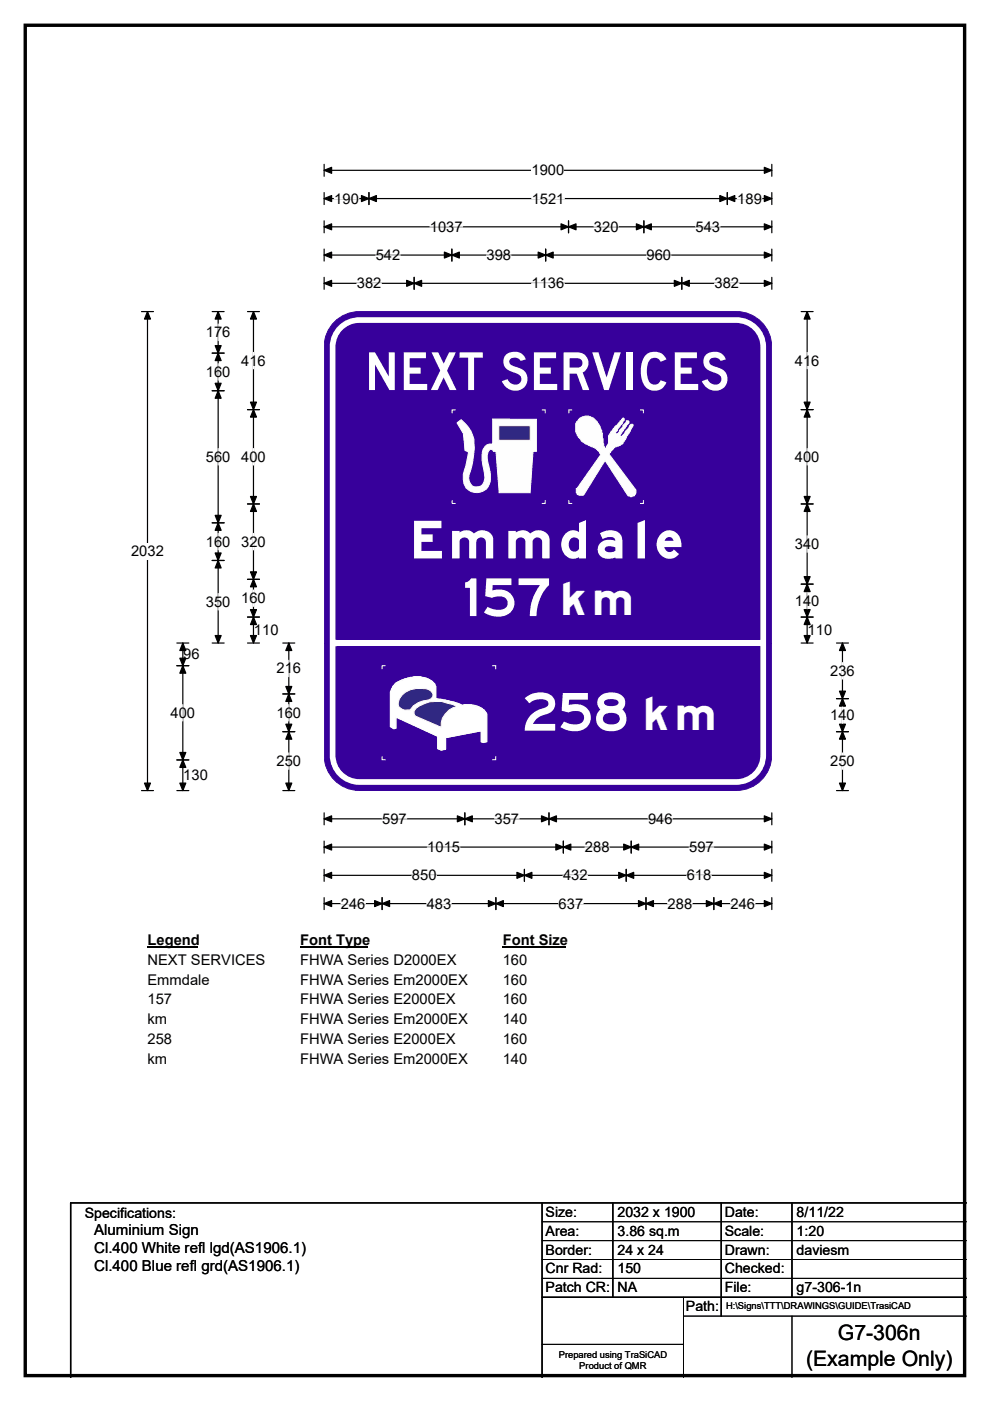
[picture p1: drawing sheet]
<svg xmlns="http://www.w3.org/2000/svg" width="210mm" height="297mm" viewBox="0 0 210 297" stroke-linecap="round" stroke-linejoin="round" font-family="sans-serif">
<path d="M5.4 5.4h199.2v286.3h-199.2z" fill="none" stroke="#000" stroke-width=".72"/>
<path d="M68.7 36.1h95M68.7 34.8v2.6M163.7 34.8v2.6" fill="none" stroke="#000" stroke-width=".25"/>
<path d="M68.7 36.1l1.6-.6v1.2zM162.1 35.5l1.6 .6-1.6 .6z" fill="#000" stroke="#000" stroke-width=".25"/>
<path d="M112.8 34.4h6.9v3.5h-6.9z" fill="#fff"/>
<g fill="none" stroke="#000" stroke-width=".25">
<path d="M68.7 42.1h95M68.7 40.8v2.6M68.7 46.8v2.6M68.7 52.8v2.6M68.7 58.8v2.5M68.7 48.1h95M68.7 54.1h95M78.3 40.8v2.6M87.8 58.8v2.5M95.8 52.8v2.6M115.7 52.8v2.6M120.6 46.8v2.6"/>
<path d="M136.6 46.8v2.6M144.6 58.8v2.5M154.3 40.8v2.6M163.7 46.8v2.6M163.7 52.8v2.6M163.7 40.8v2.6M163.7 58.8v2.5M30 66.1h2.6M31.3 66.1v101.5M68.7 60.1h95M30 167.6h2.6M68.7 172.3v2.6"/>
<path d="M68.7 178.3v2.6M68.7 173.6h95M68.7 179.6h95M98.6 172.3v2.6M116.4 172.3v2.6M119.5 178.3v2.6M133.9 178.3v2.6M163.7 172.3v2.6M163.7 178.3v2.6M68.7 184.3v2.6M68.7 190.3v2.5M68.7 185.6h95"/>
<path d="M68.7 191.6h95M81 190.3v2.5M105.2 190.3v2.5M111.2 184.3v2.6M132.8 184.3v2.6M137 190.3v2.5M151.4 190.3v2.5M163.7 190.3v2.5M163.7 184.3v2.6"/>
</g>
<g fill="#000" stroke="#000" stroke-width=".25">
<path d="M68.7 42.1l1.6-.6v1.2zM68.7 48.1l1.6-.6v1.2zM68.7 54.1l1.6-.7v1.3zM78.3 42.1l1.5-.6v1.2zM76.7 41.5l1.6 .6-1.6 .6zM95.8 54.1l1.6-.7v1.3zM94.3 53.4l1.5 .7-1.5 .6zM114.2 53.4l1.5 .7-1.5 .6zM115.7 54.1l1.6-.7v1.3zM120.6 48.1l1.6-.6v1.2zM119 47.5l1.6 .6-1.6 .6zM135 47.5l1.6 .6-1.6 .6z"/>
<path d="M136.6 48.1l1.6-.6v1.2zM152.7 41.5l1.6 .6-1.6 .6zM154.3 42.1l1.6-.6v1.2zM162.1 41.5l1.6 .6-1.6 .6zM162.1 47.5l1.6 .6-1.6 .6zM162.1 53.4l1.6 .7-1.6 .6zM31.3 66.1l.6 1.5h-1.3zM68.7 60.1l1.6-.7v1.3zM87.8 60.1l1.6-.7v1.3zM86.3 59.4l1.5 .7-1.5 .6zM143 59.4l1.6 .7-1.6 .6zM144.6 60.1l1.6-.7v1.3z"/>
<path d="M162.1 59.4l1.6 .7-1.6 .6zM30.6 166h1.3l-.6 1.6zM68.7 173.6l1.6-.6v1.2zM68.7 179.6l1.6-.6v1.2zM98.6 173.6l1.6-.6v1.2zM97 173l1.6 .6-1.6 .6zM114.9 173l1.5 .6-1.5 .6zM116.4 173.6l1.6-.6v1.2zM119.5 179.6l1.6-.6v1.2zM117.9 179l1.6 .6-1.6 .6zM132.3 179l1.6 .6-1.6 .6zM133.9 179.6l1.6-.6v1.2z"/>
<path d="M162.1 173l1.6 .6-1.6 .6zM162.1 179l1.6 .6-1.6 .6zM68.7 185.6l1.6-.6v1.2zM68.7 191.6l1.6-.7v1.3zM81 191.6l1.6-.7v1.3zM79.5 190.9l1.5 .7-1.5 .6zM103.6 190.9l1.6 .7-1.6 .6zM105.2 191.6l1.6-.7v1.3zM111.2 185.6l1.6-.6v1.2zM109.6 185l1.6 .6-1.6 .6zM131.2 185l1.6 .6-1.6 .6zM132.8 185.6l1.6-.6v1.2z"/>
<path d="M135.4 190.9l1.6 .7-1.6 .6zM137 191.6l1.6-.7v1.3zM149.8 190.9l1.6 .7-1.6 .6zM151.4 191.6l1.6-.7v1.3zM162.1 185l1.6 .6-1.6 .6zM162.1 190.9l1.6 .7-1.6 .6z"/>
</g>
<g fill="none" stroke="#fff" stroke-width=".25">
<path d="M70.9 42.1h5.2M79.7 54.1h5.2M91.2 48.1h6.9M103.2 54.1h5.2M112.8 42.1h6.9M126 48.1h5.2M137.1 54.1h5.2M147.5 48.1h5.2M156.4 42.1h5.2M75.7 60.1h5.2M112.8 60.1h6.9M151.6 60.1h5.2"/>
<path d="M81.1 173.6h5.2M90.6 179.6h7M104.9 173.6h5.2M124.1 179.6h5.2M137.5 173.6h5.2M146.2 179.6h5.2M72.3 191.6h5.2M87.4 185.6h5.2M90.5 191.6h5.2M118.5 191.6h5.2M119.4 185.6h5.2M141.6 191.6h5.2"/>
<path d="M145.7 185.6h5.2M154.9 191.6h5.2"/>
</g>
<path d="M27.8 115.1h7v3.5h-7z" fill="#fff"/>
<g fill="none" stroke="#000" stroke-width=".25">
<path d="M45 74.9h2.5M45 66.1h2.5M46.3 66.1v70.2M52.5 66.1h2.5M53.8 66.1v70.2M169.9 66.1h2.6M171.2 66.1v70.2M45 82.8h2.5M52.5 86.8h2.5M169.9 86.8h2.6M45 110.8h2.5M45 118.8h2.5"/>
<path d="M52.5 106.8h2.5M169.9 106.8h2.6M37.5 136.3h2.5M38.8 136.3v31.3M45 136.3h2.5M52.5 136.3h2.5M52.5 122.8h2.5M52.5 130.8h2.5M60 136.3h2.5M61.3 136.3v31.3M169.9 136.3h2.6M169.9 130.8h2.6"/>
<path d="M169.9 123.8h2.6M177.4 136.3h2.6M178.7 136.3v31.3M37.5 141.1h2.5M60 147.1h2.5M60 155.1h2.5M177.4 155.1h2.6M177.4 148.1h2.6M37.5 161.1h2.5M37.5 167.6h2.5M60 167.6h2.5M177.4 167.6h2.6"/>
</g>
<g fill="#000" stroke="#000" stroke-width=".25">
<path d="M46.3 74.9l.6 1.6h-1.3zM46.3 66.1l.6 1.5h-1.3zM45.6 73.3h1.3l-.6 1.6zM53.8 66.1l.6 1.5h-1.3zM171.2 66.1l.6 1.5h-1.2zM45.6 81.3h1.3l-.6 1.5zM46.3 82.8l.6 1.6h-1.3zM53.8 86.8l.6 1.6h-1.3zM53.1 85.3h1.3l-.6 1.5zM171.2 86.8l.6 1.6h-1.2zM170.6 85.3h1.2l-.6 1.5zM45.6 109.3h1.3l-.6 1.5z"/>
<path d="M46.3 110.8l.6 1.6h-1.3zM45.6 117.2h1.3l-.6 1.6zM46.3 118.8l.6 1.6h-1.3zM53.1 105.3h1.3l-.6 1.5zM53.8 106.8l.6 1.6h-1.3zM170.6 105.3h1.2l-.6 1.5zM171.2 106.8l.6 1.6h-1.2zM38.8 136.3l.6 1.6h-1.3zM45.6 134.7h1.3l-.6 1.6zM53.1 121.2h1.3l-.6 1.6zM53.8 122.8l.6 1.6h-1.3zM53.1 129.2h1.3l-.6 1.6z"/>
<path d="M53.8 130.8l.6 1.6h-1.3zM53.1 134.7h1.3l-.6 1.6zM61.3 136.3l.6 1.6h-1.3zM170.6 122.3h1.2l-.6 1.5zM171.2 123.8l.6 1.6h-1.2zM170.6 129.2h1.2l-.6 1.6zM171.2 130.8l.6 1.6h-1.2zM170.6 134.7h1.2l-.6 1.6zM178.7 136.3l.6 1.6h-1.2zM38.8 141.1l.6 1.6h-1.3zM38.1 139.6h1.3l-.6 1.5zM61.3 147.1l.6 1.6h-1.3z"/>
<path d="M60.6 153.5h1.3l-.6 1.6zM60.6 145.5h1.3l-.6 1.6zM61.3 155.1l.6 1.6h-1.3zM178.7 148.1l.6 1.6h-1.2zM178.1 153.5h1.2l-.6 1.6zM178.1 146.5h1.2l-.6 1.6zM178.7 155.1l.6 1.6h-1.2zM38.1 159.5h1.3l-.6 1.6zM38.8 161.1l.6 1.6h-1.3zM38.1 166h1.3l-.6 1.6zM60.6 166h1.3l-.6 1.6zM178.1 166h1.2l-.6 1.6z"/>
</g>
<g fill="none" stroke="#fff" stroke-width=".25">
<path d="M46.3 68.7v3.5M46.3 77.1v3.5M53.8 74.7v3.5M171.2 74.7v3.5M46.3 95.1v3.5M53.8 95.1v3.5M171.2 95.1v3.5M46.3 113.1v3.5M53.8 113.1v3.5M171.2 113.6v3.5M46.3 125.8v3.5M53.8 125.1v3.5"/>
<path d="M61.3 140v3.5M171.2 125.6v3.5M38.8 149.4v3.5M61.3 149.4v3.5M61.3 159.6v3.5M178.7 140.5v3.5M178.7 149.9v3.5M178.7 159.6v3.5"/>
</g>
<path d="M31.3 197.6h10.7v3.5h-10.7z" fill="#fff"/>
<path d="M31.3 200.9h10.7" fill="none" stroke="#000" stroke-width=".32"/>
<path d="M63.6 197.6h14.5v3.5h-14.5z" fill="#fff"/>
<path d="M63.6 200.9h14.5" fill="none" stroke="#000" stroke-width=".32"/>
<path d="M106.6 197.6h13.5v3.5h-13.5z" fill="#fff"/>
<path d="M106.6 200.9h13.5" fill="none" stroke="#000" stroke-width=".32"/>
<g fill="#fff">
<path d="M31.3 201.8h24.9v3.5h-24.9z"/>
<path d="M63.6 201.8h33.1v3.5h-33.1z"/>
<path d="M106.6 201.8h5.2v3.5h-5.2z"/>
<path d="M31.3 206h13.1v3.4h-13.1z"/>
<path d="M63.6 206h35.5v3.4h-35.5z"/>
<path d="M106.6 206h5.2v3.4h-5.2z"/>
<path d="M31.3 210.1h5.2v3.5h-5.2z"/>
<path d="M63.6 210.1h32.9v3.5h-32.9z"/>
<path d="M106.6 210.1h5.2v3.5h-5.2z"/>
<path d="M31.3 214.3h4.1v3.5h-4.1z"/>
<path d="M63.6 214.3h35.5v3.5h-35.5z"/>
<path d="M106.6 214.3h5.2v3.5h-5.2z"/>
<path d="M31.3 218.5h5.2v3.5h-5.2z"/>
<path d="M63.6 218.5h32.9v3.5h-32.9z"/>
<path d="M106.6 218.5h5.2v3.5h-5.2z"/>
<path d="M31.3 222.7h4.1v3.5h-4.1z"/>
<path d="M63.6 222.7h35.5v3.5h-35.5z"/>
<path d="M106.6 222.7h5.2v3.5h-5.2z"/>
</g>
<path d="M70.6 68.6a7.5 7.5 0 0 1 5.6-2.5h80a7.5 7.5 0 0 1 7.5 7.4v62.9h-95v-62.9a7.4 7.4 0 0 1 1.9-4.9z" fill-rule="evenodd" fill="#37009b" stroke="#37009b" stroke-width=".21"/>
<path d="M71.1 135.7h90.2v.6h-90.2z" fill="#fff"/>
<path d="M70.5 136.4v-62.9a5.7 5.7 0 0 1 5.7-5.6h80a5.7 5.7 0 0 1 5.7 5.6v62.9" fill="none" stroke="#fff" stroke-width="1.2"/>
<path d="M68.7 136.3h95v23.8a7.5 7.5 0 0 1-7.5 7.5h-80a7.5 7.5 0 0 1-7.5-7.5z" fill-rule="evenodd" fill="#37009b" stroke="#37009b" stroke-width=".21"/>
<path d="M71.1 136.3h90.2v.6h-90.2z" fill="#fff"/>
<path d="M70.5 136.3v23.8a5.7 5.7 0 0 0 5.7 5.7h80a5.7 5.7 0 0 0 5.7-5.7v-23.8" fill="none" stroke="#fff" stroke-width="1.2"/>
<path d="M96.6 86.9h-.7v.7M114.9 86.9h.7v.7M95.9 106v.7h.7M115.6 106v.7h-.7" fill="none" stroke="#fefefe" stroke-width=".21"/>
<path d="M96.9 89.6l.9-.6a7.1 7.1 0 0 1 2.7 7.1l-.3 1.9-.4 1.9a2.26 2.26 0 0 0 .8 3.3 1.76 1.76 0 0 0 2.2-1.8l-.2-1.7a8.1 8.1 0 0 1-.1-4.4 1.79 1.79 0 0 1 2-1.2v-5.2h9.3v6.8h-.7l-.7 8.8h-6.5l-.7-8.8h-.6l-.3-.4a1.13 1.13 0 0 0-1 1.3l.2 1.4a7.2 7.2 0 0 1 .2 4.8 2.87 2.87 0 0 1-3.2 1.6 2.87 2.87 0 0 1-2.2-2.9v-1l.5-1.9 .6-2.7-.8-.4-.3-3.6z" fill-rule="evenodd" fill="#fefefe" stroke="#fefefe" stroke-width=".21"/>
<path d="M105.8 90.3h6.7v3.1h-6.7z" fill-rule="evenodd" fill="#302882" stroke="#fefefe" stroke-width=".21"/>
<path d="M122.7 88.9l.8-.6 1.4-.1a3.8 3.8 0 0 1 2.6 3h.1v.6h.2l.3 2.9h.1v.3l.3 .2 .6-1.2v-1.6h.1v-.3l.3-.3 .1-.4 .3-.2 .2-.4 .9-.7 .5-.9 .7-.6 .2 .5-1.9 2.6v.3h.5l.4-.5 .1-.4a1.24 1.24 0 0 0 .7-1l.6-.6v-.3h.5l.1 .2v.3l-.6 .5-1.1 1.8-.2 .3 .2 .4 .8-.9 .2-.4 .7-.9a.59 .59 0 0 1 .9-.4l-1.6 3a3.3 3.3 0 0 1-2.5 1.8l-.1 .3-.5 .3-.1 .4h-.2l-.1 .4 5.5 7.5h.2v.8h-.2v.3l-.3 .3-.7 .1v-.1h-.4l-.2-.2-4.8-7.4-4.5 7.3-.1 .1h-.9l-.4-.3v-.3h-.2v-.8h.2l5.1-7.3-.5-.6a3.3 3.3 0 0 0-1.8-1.1 6.2 6.2 0 0 1-2.8-2.3l-.3-.8v-1.7z" fill-rule="evenodd" fill="#fefefe"/>
<path d="M121.4 86.9h-.8v.7M122.7 88.9l.8-.6 1.4-.1a3.8 3.8 0 0 1 2.6 3h.1v.6h.2l.3 2.9h.1v.3l.3 .2 .6-1.2v-1.6h.1v-.3l.3-.3 .1-.4 .3-.2 .2-.4 .9-.7 .5-.9 .7-.6 .2 .5-1.9 2.6v.3h.5l.4-.5 .1-.4a1.24 1.24 0 0 0 .7-1l.6-.6v-.3h.5l.1 .2v.3l-.6 .5-1.1 1.8-.2 .3 .2 .4 .8-.9 .2-.4 .7-.9a.59 .59 0 0 1 .9-.4l-1.6 3a3.3 3.3 0 0 1-2.5 1.8l-.1 .3-.5 .3-.1 .4h-.2l-.1 .4 5.5 7.5h.2v.8h-.2v.3l-.3 .3-.7 .1v-.1h-.4l-.2-.2-4.8-7.4-4.5 7.3-.1 .1h-.9l-.4-.3v-.3h-.2v-.8h.2l5.1-7.3-.5-.6a3.3 3.3 0 0 0-1.8-1.1 6.2 6.2 0 0 1-2.8-2.3l-.3-.8v-1.7zM135.7 86.9h.8v.7M120.6 106v.7h.8M136.5 106v.7h-.8" fill="none" stroke="#fefefe" stroke-width=".21"/>
<path d="M84 144.8l-.5 .7-.3 .1v.3h-.1l-.3 .8v7.4l.7 .4 .5-.1v-2.3l8.9 4v2.6l.7 .3 .9-.1v-2.5l7.6-1.4v2.3l.4 .1 .7-.1v-6a2.09 2.09 0 0 0-1.4-1.3l-.5-.3-1.1-.1-.2-.2h-1.6l-.4 .2a12.5 12.5 0 0 0-4.1-1.2l-.2-.1-1.3-.2v-2.6l-.1-.4h-.2l-.5-.8-.8-.4-1.6-.4h-1.4l-.2 .1-1.7 .3-1.6 .7v.2zM85.3 147.3v.1a2.26 2.26 0 0 0-.7 1.6h-.2v.4l.4 .8 1.2 .4h1v-.1a3.7 3.7 0 0 1 2.4-1.8l1.6-.3 .6-.3 .2-.4v-.7h-.1a1.45 1.45 0 0 0-1.2-.9l-.1-.2h-2.3l-1.8 .6zM88.1 150.3l-.2 .4h-.1v.6h.1v.3l.3 .3 5.4 2.3v-1.1l.7-1.6 1.5-1.3 .9-.5h.4l-2.9-.9h-.6v-.1h-1.8l-2.3 .6v.1l-.6 .2-.1 .3z" fill-rule="evenodd" fill="#fff" stroke="#fefefe" stroke-width=".21"/>
<path d="M81.8 141.1h-.8v.8M83.4 145.4a7.6 7.6 0 0 1 6.8-1.7l1 .5 .9 .7 .3 .7v2.5a17.8 17.8 0 0 1 5.6 1.4 4.7 4.7 0 0 1 5.3 1.8v5.9l-1.2 .1v-2.4l-7.6 1.5v2.4l-.9 .2-.8-.3v-2.6l-8.8-4.2v2.4l-.4 .2-.8-.5v-7.2zM104.4 141.1h.7v.8M81 160.3v.8h.8M105.1 160.3v.8h-.7" fill="none" stroke="#fefefe" stroke-width=".21"/>
<g fill="#302882" stroke="#fefefe" stroke-width=".21">
<path d="M88.2 150.2a6.6 6.6 0 0 1 6.7-1.1l2.1 .7a4.2 4.2 0 0 0-3.4 4.4l-5.4-2.3-.3-.3-.1-.4 .1-.5z" fill-rule="evenodd"/>
<path d="M85.3 147.3a5.5 5.5 0 0 1 5.7-1.1l.5 .4 .3 .6v.5l-.4 .4-.6 .3a4.8 4.8 0 0 0-3.8 2.1 1.99 1.99 0 0 1-2.5-1l.2-1.3z" fill-rule="evenodd"/>
</g>
<path d="M115 255v37M130 255v20M153 255v24M168 255v20M205 255h-190v37M115 275h90" fill="none" stroke="#000" stroke-width=".3"/>
<path d="M115 259h90M115 263h90M115 267h90M115 271h90M145 279h60M145 275v17M168 279v13M115 285h30" fill="none" stroke="#000" stroke-width=".21"/>
<g font-size="11.1" fill="#fff">
<text x="77.3" y="82.7">NEXT SERVICES</text>
<text x="86.7" y="118.4">Emmdale</text>
<text x="97.9" y="130.6">157</text>
<text x="110.7" y="154.9">258</text>
</g>
<g font-size="9.7" fill="#fff">
<text x="118.1" y="130.4">km</text>
<text x="135.6" y="154.7">km</text>
</g>
<g font-size="4.5">
<text x="177.7" y="284.2">G7-306n</text>
<text x="171" y="289.6">(Example Only)</text>
</g>
<g font-size="3.2">
<text x="20" y="261.9">Aluminium Sign</text>
<text x="20" y="265.7">Cl.400 White refl lgd(AS1906.1)</text>
<text x="20" y="269.6">Cl.400 Blue refl grd(AS1906.1)</text>
</g>
<g font-size="3.1">
<text x="112.8" y="37.2">1900</text>
<text x="70.9" y="43.2">190</text>
<text x="112.8" y="43.2">1521</text>
<text x="156.4" y="43.2">189</text>
<text x="91.2" y="49.1">1037</text>
<text x="126" y="49.1">320</text>
<text x="147.5" y="49.1">543</text>
<text x="79.7" y="55.1">542</text>
<text x="103.2" y="55.1">398</text>
<text x="137.1" y="55.1">960</text>
<text x="75.7" y="61.1">382</text>
<text x="112.8" y="61.1">1136</text>
<text x="151.6" y="61.1">382</text>
<text x="43.7" y="71.5">176</text>
<text x="51.2" y="77.5">416</text>
<text x="168.6" y="77.5">416</text>
<text x="43.7" y="79.9">160</text>
<text x="43.7" y="97.9">560</text>
<text x="51.2" y="97.9">400</text>
<text x="168.6" y="97.9">400</text>
<text x="27.8" y="117.9">2032</text>
<text x="43.7" y="115.9">160</text>
<text x="51.2" y="115.9">320</text>
<text x="168.6" y="116.4">340</text>
<text x="43.7" y="128.6">350</text>
<text x="51.2" y="127.9">160</text>
<text x="168.6" y="128.4">140</text>
<text x="53.9" y="134.6">110</text>
<text x="171.3" y="134.6">110</text>
<text x="38.9" y="139.8">96</text>
<text x="58.7" y="142.8">216</text>
<text x="176.1" y="143.3">236</text>
<text x="36.2" y="152.2">400</text>
<text x="58.7" y="152.2">160</text>
<text x="176.1" y="152.7">140</text>
<text x="38.9" y="165.4">130</text>
<text x="58.7" y="162.4">250</text>
<text x="176.1" y="162.4">250</text>
<text x="81.1" y="174.7">597</text>
<text x="104.9" y="174.7">357</text>
<text x="137.5" y="174.7">946</text>
<text x="90.6" y="180.7">1015</text>
<text x="124.1" y="180.7">288</text>
<text x="146.2" y="180.7">597</text>
<text x="87.4" y="186.6">850</text>
<text x="119.4" y="186.6">432</text>
<text x="145.7" y="186.6">618</text>
<text x="72.3" y="192.6">246</text>
<text x="90.5" y="192.6">483</text>
<text x="118.5" y="192.6">637</text>
<text x="141.6" y="192.6">288</text>
<text x="154.9" y="192.6">246</text>
<text x="31.3" y="200.4">Legend</text>
<text x="63.6" y="200.4">Font Type</text>
<text x="106.6" y="200.4">Font Size</text>
<text x="31.3" y="204.6">NEXT SERVICES</text>
<text x="31.3" y="208.7">Emmdale</text>
<text x="63.6" y="204.6">FHWA Series D2000EX</text>
<text x="63.6" y="208.7">FHWA Series Em2000EX</text>
<text x="106.6" y="204.6">160</text>
<text x="106.6" y="208.7">160</text>
<text x="31.3" y="212.9">157</text>
<text x="63.6" y="212.9">FHWA Series E2000EX</text>
<text x="106.6" y="212.9">160</text>
<text x="31.3" y="217.1">km</text>
<text x="31.3" y="221.3">258</text>
<text x="63.6" y="217.1">FHWA Series Em2000EX</text>
<text x="63.6" y="221.3">FHWA Series E2000EX</text>
<text x="106.6" y="217.1">140</text>
<text x="106.6" y="221.3">160</text>
<text x="31.3" y="225.5">km</text>
<text x="63.6" y="225.5">FHWA Series Em2000EX</text>
<text x="106.6" y="225.5">140</text>
</g>
<g font-size="3">
<text x="115.7" y="258">Size:</text>
<text x="131" y="258">2032 x 1900</text>
<text x="153.7" y="258">Date:</text>
<text x="169" y="258">8/11/22</text>
<text x="18" y="258.2">Specifications:</text>
<text x="115.7" y="262">Area:</text>
<text x="131" y="262">3.86 sq.m</text>
<text x="153.7" y="262">Scale:</text>
<text x="169" y="262">1:20</text>
<text x="115.7" y="266">Border:</text>
<text x="115.7" y="270">Cnr Rad:</text>
<text x="131" y="266">24 x 24</text>
<text x="131" y="270">150</text>
<text x="153.7" y="266">Drawn:</text>
<text x="153.7" y="270">Checked:</text>
<text x="169" y="266">daviesm</text>
<text x="115.7" y="274">Patch CR:</text>
<text x="131" y="274">NA</text>
<text x="153.7" y="274">File:</text>
<text x="169" y="274">g7-306-1n</text>
<text x="145.5" y="278">Path:</text>
</g>
<g font-size="2">
<text x="154" y="277.6">H:\Signs\TTT\DRAWINGS\GUIDE\TrasiCAD</text>
<text x="118.5" y="287.8">Prepared using TraSiCAD</text>
<text x="122.9" y="290.2">Product of QMR</text>
</g>
</svg>
